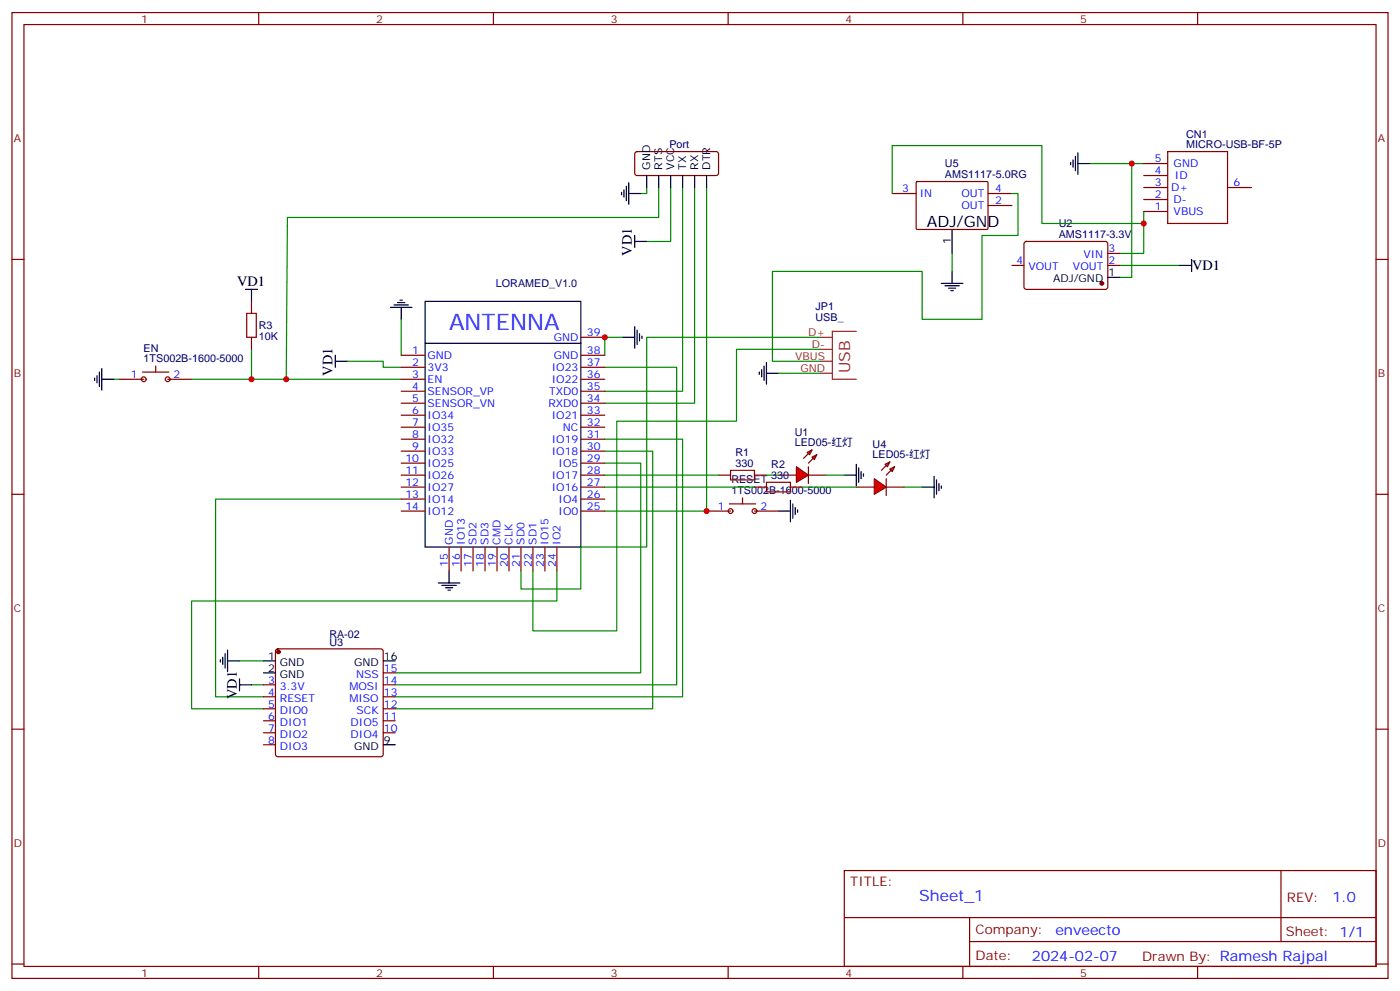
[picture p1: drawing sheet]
<svg xmlns="http://www.w3.org/2000/svg" width="412mm" height="292mm" viewBox="0 0 412 292" stroke-linecap="round" stroke-linejoin="round" font-family="sans-serif">
<g fill="none" stroke="#870000" stroke-width=".35">
<path d="M3.5 3.7h405.4v284.3h-405.4zM7.1 7.2h398.2v277.3h-398.2zM76.2 3.7v3.5M145.3 3.7v3.5M214.5 3.7v3.5M283.6 3.7v3.5M352.8 3.7v3.5M187.2 44.8l.5-.2 23.5 .1 .5 .6-.1 6-.6 .4-23.6-.1-.4-.6v-5.7zM336.9 48.2h7.1M336.9 58.7h7.1M336.9 55.2h7.1M336.9 51.7h7.1"/>
<path d="M344 44.6h17.6v21.2h-17.6zM361.6 55.2h7.1M3.5 76.4h3.6M298.1 78.1h3.5M301.9 71.3l.4-.2h23.6l.4 .7v13l-.7 .4-23.5-.1-.5-.6v-12.7zM326.3 78.1h3.5M326.3 74.6h3.5M336.9 62.3h7.1M405.3 76.4h3.6M171.1 99.3h7.1M35.3 111.7h7M42 109.5h7.7"/>
<path d="M45.9 107.8v1.7M49.4 111.7h7M118.2 111.7h7M118.2 104.6h7M118.2 108.1h7M118.2 115.2h7M118.2 118.7h7M171.1 111.7h7.1M171.1 104.6h7.1M171.1 108.1h7.1M171.1 115.2h7.1M171.1 118.7h7.1"/>
<path d="M118.2 122.2h7M118.2 125.8h7M118.2 129.3h7M118.2 132.8h7M118.2 136.3h7M118.2 139.9h7M171.1 122.2h7.1M171.1 125.8h7.1M171.1 129.3h7.1M171.1 132.8h7.1M171.1 136.3h7.1M171.1 139.9h7.1"/>
<path d="M229.3 139.9h5.3M237.8 133.2l1.4-.7-.7 1.4zM238.1 139.9h5.3M239.2 134.6l1.4-.7-.7 1.4zM239.2 132.5l-2.5 2.4M240.6 133.9l-2.5 2.4M3.5 145.5h3.6M118.2 143.4h7M118.2 146.9h7M118.2 150.5h7M171.1 143.4h7.1M171.1 146.9h7.1"/>
<path d="M171.1 150.5h7.1M208.1 150.5h7.1M214.8 148.3h7.8M218.7 146.6v1.7M222.2 150.5h7.1M405.3 145.5h3.6M132.3 161v7.1M135.8 161v7.1M139.3 161v7.1M142.9 161v7.1M146.4 161v7.1M149.9 161v7.1"/>
<path d="M153.5 161v7.1M157 161v7.1M160.5 161v7.1M164 161v7.1M81.4 191.2l.4-.2h30.4l.5 .2 .2 .5v30.4l-.2 .5-.5 .2h-30.4l-.5-.3-.2-.4v-30.4zM112.9 198.1h3.5M3.5 214.7h3.6M77.6 201.6h3.5M77.6 205.1h3.5M77.6 208.7h3.5M77.6 212.2h3.5M77.6 215.7h3.5"/>
<path d="M77.6 219.3h3.5M112.9 201.6h3.5M112.9 205.1h3.5M112.9 208.7h3.5M112.9 212.2h3.5M112.9 215.7h3.5M405.3 214.7h3.6M248.7 256.3h156.6v28.2h-156.6zM377.3 256.3v20.9M248.7 270.1h156.5M285.6 277.2h119.6M285.6 270.1v14.2"/>
<path d="M3.5 283.8h3.6M76.2 284.5v3.5M145.3 284.5v3.5M214.5 284.5v3.5M283.6 284.5v3.5M352.8 284.5v3.5M405.3 283.8h3.6"/>
<circle cx="42.3" cy="111.7" r=".71"/>
<circle cx="49.4" cy="111.7" r=".71"/>
<circle cx="215.2" cy="150.5" r=".71"/>
<circle cx="222.3" cy="150.5" r=".71"/>
</g>
<g fill="none" stroke="#008700" stroke-width=".35">
<path d="M190.5 55.2v1.8h-1.8M194 55.2v8.8h-109.3l-.4 47.7M197.6 55.2v15.9h-7.1M201.1 55.2v60h-22.9M204.6 55.2v63.5h-26.4M208.1 55.2v95.3h-29.9M321 48.2h15.9M333.4 48.2v33.5h-3.6M329.8 78.1h17.7M336.9 62.3v12.3h-7.1M118.2 94v10.6M183.4 99.3h-5.2v5.3"/>
<path d="M33.5 111.7h1.8M56.4 111.7h17.7M74.1 102.8v8.9h44.1M102.3 106.4h10.6v1.7h5.3M178.2 108.1h21.1v93.5h-82.9M178.2 129.3h22.9v75.8h-84.7M178.2 132.8h14.1v75.9h-75.9M178.2 136.3h10.5v61.8h-72.3M118.2 146.9h-54.7v58.2h14.1M164 168.1v8.8h-107.6v31.8h21.2M70.6 194.6h7M74.1 201.6h3.5"/>
</g>
<g fill="none" stroke="#000" stroke-width=".35">
<path d="M183.1 56.6v.7M183.8 55.9v2.1M184.5 54.9v4.2M185.2 57h3.5M185.2 53.8v6.3M190.5 51.7v3.5M194 51.7v3.5M197.6 51.7v3.5M201.1 51.7v3.5M204.6 51.7v3.5M208.1 51.7v3.5M315.4 47.8v.7"/>
<path d="M316.1 47.1v2.1M316.8 46v4.3M317.5 48.2h3.5M317.5 45v6.3M187 71.1h3.5M187 69.3v3.5M347.5 78.1h3.5M351 76.4v3.5M72.3 85.2h3.5M74.1 85.2v3.5M115 90.5h6.4M116.1 89.8h4.2"/>
<path d="M117.1 89.1h2.1M117.8 88.4h.7M118.2 90.5v3.5M125.2 88.7h45.9v72.3h-45.9zM183.4 99.3h3.6M187 96.1v6.4M187.7 97.2v4.2M188.4 98.2v2.2M189.1 99v.7M326.3 81.7h3.5M27.9 111.3v.7M28.6 110.6v2.1"/>
<path d="M29.3 109.5v4.3M30 111.7h3.5M30 108.5v6.3M98.8 106.4h3.5M98.8 104.6v3.5M125.2 101.1h45.9M229.3 150.5h3.5M232.8 147.3v6.3M233.5 148.3v4.3M234.2 149.4v2.1M234.9 150.1v.7M129.1 171.6h6.4"/>
<path d="M130.2 172.3h4.2M131.2 173h2.1M131.9 173.7h.7M132.3 168.1v3.5M64.9 194.2v.7M65.6 193.5v2.1M66.3 192.4v4.3M67 194.6h3.6M67 191.4v6.3M70.6 199.8v3.6M77.6 194.6h3.5M77.6 198.1h3.5"/>
<path d="M112.9 194.6h3.5M70.6 201.6h3.5M112.9 219.3h3.5"/>
</g>
<g fill="#870000" stroke="#870000" stroke-width=".35">
<circle cx="324.6" cy="83.4" r=".53"/>
<circle cx="82" cy="191.9" r=".53"/>
</g>
<path d="M234.6 137.4l3.5 2.5-3.5 2.1z" fill="#f00" stroke="#870000" stroke-width=".35"/>
<path d="M238.1 137.4v4.9M260.7 136.7l1.4-.7-.7 1.4zM262.1 138.1l1.4-.7-.7 1.4zM262.1 136l-2.5 2.5M263.5 137.4l-2.4 2.5M252.2 143.4h5.3M261.1 143.4h5.2" fill="none" stroke="#870000" stroke-width=".35"/>
<path d="M257.5 140.9l3.6 2.5-3.6 2.1z" fill="#f00" stroke="#870000" stroke-width=".35"/>
<path d="M262.8 57h7.1M269.9 53.6l.3-.2 20.7 .1 .1 .3v13.6l-.3 .2-20.7-.1-.1-.3zM291 57h7.1M291 60.5h7.1M74.1 88.7v3.6M74.1 99.3v3.5M211.7 139.9h3.5M222.2 139.9h3.6M222.2 143.4h3.6M232.8 143.4h3.6M261.1 140.9v5" fill="none" stroke="#870000" stroke-width=".35"/>
<g fill="none" stroke="#000" stroke-width=".35">
<path d="M280.5 67.6v7M280.5 79.9v3.5M277.3 83.4h6.3M278.3 84.1h4.3M279.4 84.8h2.1M280.1 85.5h.7M223.7 109.5v.7M224.4 108.8v2.1M225.1 107.8v4.2M225.8 109.9h3.5M225.8 106.7v6.4M248.7 139.9h3.5"/>
<path d="M252.2 136.7v6.4M252.9 137.8v4.2M253.6 138.8v2.1M254.4 139.5v.7M271.6 143.4h3.6M275.2 140.2v6.4M275.9 141.3v4.2M276.6 142.3v2.2M277.3 143.1v.7"/>
</g>
<path d="M262.8 57v-14.1h44.1v22.9h30M298.1 57h1.8v12.3h-10.6v24.7h-17.7v-14.1h-44.1v26.5h14.2M280.5 74.6v5.3M241.7 99.3h-51.2v61.7h-19.4v12.4h-17.6v-5.3M229.3 109.9h12.4M241.7 102.8h-24.7v21.2h-35.3v61.7h-24.7v-17.6M178.2 139.9h33.5M225.8 139.9h3.5M243.4 139.9h5.3M178.2 143.4h44M236.4 143.4h15.8M266.3 143.4h5.3" fill="none" stroke="#008700" stroke-width=".35"/>
<path d="M72.7 92.3h2.8v7h-2.8zM215.2 138.5h7v2.8h-7zM225.8 142h7v2.8h-7z" fill="none" stroke="#a10000" stroke-width=".35"/>
<path d="M241.7 99.3h3.5M252.2 97.5h-7v14.2h7M241.7 102.8h3.5M241.7 106.4h3.5M241.7 109.9h3.5" fill="none" stroke="#8c2424" stroke-width=".35"/>
<g fill="#c00">
<circle cx="333.4" cy="48.2" r=".88"/>
<circle cx="74.1" cy="111.7" r=".88"/>
<circle cx="84.3" cy="111.7" r=".88"/>
<circle cx="178.2" cy="99.3" r=".88"/>
<circle cx="208.1" cy="150.5" r=".88"/>
<circle cx="336.9" cy="65.8" r=".88"/>
</g>
<text font-size="6.7" fill="#00f" x="132.3" y="97.1">ANTENNA</text>
<text font-size="4.6" x="273" y="66.9">ADJ/GND</text>
<text font-size="4.6" fill="#8d2323" x="250.5" y="109.9" transform="rotate(-90 250.5 109.9)">USB</text>
<text font-size="4.6" fill="#00f" x="270.8" y="265.3">Sheet_1</text>
<g font-size="4.2">
<text x="186.1" y="75.3" transform="rotate(-90 186.1 75.3)">VD1</text>
<text x="351.2" y="79.6">VD1</text>
<text x="69.8" y="84.3">VD1</text>
<text x="97.9" y="110.6" transform="rotate(-90 97.9 110.6)">VD1</text>
<text x="69.7" y="205.8" transform="rotate(-90 69.7 205.8)">VD1</text>
</g>
<g font-size="4.2" fill="#00f">
<text x="392.5" y="265.6">1.0</text>
<text x="310.9" y="275.1">enveecto</text>
<text x="304" y="282.9">2024-02-07</text>
</g>
<g font-size="3.9" fill="#800">
<text x="250.5" y="260.9">TITLE:</text>
<text x="379.1" y="265.6">REV:</text>
<text x="287.4" y="275.1">Company:</text>
<text x="378.7" y="275.7">Sheet: 1/1</text>
<text x="287.4" y="282.8">Date:</text>
<text x="336.4" y="282.8">Drawn By: Ramesh Rajpal</text>
</g>
<g font-size="3.2" fill="#800">
<text x="41.6" y="6.7">1</text>
<text x="110.8" y="6.7">2</text>
<text x="179.9" y="6.7">3</text>
<text x="249.1" y="6.7">4</text>
<text x="318.2" y="6.7">5</text>
<text x="4.1" y="41.8">A</text>
<text x="405.9" y="41.8">A</text>
<text x="4.1" y="110.9">B</text>
<text x="405.9" y="110.9">B</text>
<text x="4.1" y="180.1">C</text>
<text x="405.9" y="180.1">C</text>
<text x="4.1" y="249.2">D</text>
<text x="405.9" y="249.2">D</text>
<text x="41.6" y="287.5">1</text>
<text x="110.8" y="287.5">2</text>
<text x="179.9" y="287.5">3</text>
<text x="249.1" y="287.5">4</text>
<text x="318.2" y="287.5">5</text>
</g>
<g font-size="3.2" fill="#000080">
<text x="349.4" y="40.5">CN1</text>
<text x="197.2" y="43.6">Port</text>
<text x="349.4" y="43.6">MICRO-USB-BF-5P</text>
<text x="278.4" y="52.3">AMS1117-5.0RG</text>
<text x="278.4" y="49.3">U5</text>
<text x="311.9" y="70">AMS1117-3.3V</text>
<text x="311.9" y="67">U2</text>
<text x="146.1" y="84.5">LORAMED_V1.0</text>
<text x="240.2" y="94.6">USB_</text>
<text x="240.2" y="91.3">JP1</text>
<text x="76.2" y="100.1">10K</text>
<text x="76.2" y="97">R3</text>
<text x="42.3" y="106.7">1TS002B-1600-5000</text>
<text x="42.3" y="103.5">EN</text>
<text x="234.1" y="131.4">LED05-红灯</text>
<text x="234.1" y="128.4">U1</text>
<text x="257.1" y="131.9">U4</text>
<text x="216.6" y="137.4">330</text>
<text x="216.6" y="134.3">R1</text>
<text x="227.2" y="137.9">R2</text>
<text x="257.1" y="134.9">LED05-红灯</text>
<text x="215.4" y="142.3">RESET</text>
<text x="227.2" y="140.9">330</text>
<text x="215.4" y="145.5">1TS002B-1600-5000</text>
<text x="97" y="187.9">RA-02</text>
<text x="97" y="190.3">U3</text>
</g>
<g font-size="3.2" fill="#00f">
<text x="340.2" y="47.8">5</text>
<text x="340.2" y="51.3">4</text>
<text x="345.7" y="49.2">GND</text>
<text x="346.1" y="52.7">ID</text>
<text x="265.7" y="56.6">3</text>
<text x="270.9" y="58">IN</text>
<text x="283.2" y="58">OUT</text>
<text x="293.2" y="56.6">4</text>
<text x="340.2" y="58.4">2</text>
<text x="340.2" y="54.9">3</text>
<text x="345" y="56.3">D+</text>
<text x="345.7" y="59.8">D-</text>
<text x="363.4" y="54.9">6</text>
<text x="283.2" y="61.6">OUT</text>
<text x="293.2" y="60.1">2</text>
<text x="340.2" y="61.9">1</text>
<text x="345.7" y="63.3">VBUS</text>
<text x="299.4" y="77.8">4</text>
<text x="319.1" y="76">VIN</text>
<text x="326.5" y="77.8">2</text>
<text x="326.5" y="74.3">3</text>
<text x="302.9" y="79.6">VOUT</text>
<text x="316.1" y="79.6">VOUT</text>
<text x="163.1" y="100.4">GND</text>
<text x="172.9" y="99">39</text>
<text x="121.5" y="104.2">1</text>
<text x="121.5" y="107.8">2</text>
<text x="125.9" y="105.7">GND</text>
<text x="163.1" y="105.7">GND</text>
<text x="172.9" y="107.8">37</text>
<text x="172.9" y="104.2">38</text>
<text x="38.6" y="111.3">1</text>
<text x="51.2" y="111.3">2</text>
<text x="121.5" y="111.3">3</text>
<text x="125.9" y="109.2">3V3</text>
<text x="125.9" y="112.7">EN</text>
<text x="162.5" y="112.7">IO22</text>
<text x="162.5" y="109.2">IO23</text>
<text x="172.9" y="111.3">36</text>
<text x="121.5" y="114.8">4</text>
<text x="121.5" y="118.4">5</text>
<text x="125.9" y="116.2">SENSOR_VP</text>
<text x="125.9" y="119.8">SENSOR_VN</text>
<text x="161.6" y="119.8">RXD0</text>
<text x="161.8" y="116.2">TXD0</text>
<text x="172.9" y="118.4">34</text>
<text x="172.9" y="114.8">35</text>
<text x="121.5" y="121.9">6</text>
<text x="121.5" y="125.4">7</text>
<text x="125.9" y="123.3">IO34</text>
<text x="162.5" y="123.3">IO21</text>
<text x="172.9" y="125.4">32</text>
<text x="172.9" y="121.9">33</text>
<text x="121.5" y="128.9">8</text>
<text x="125.9" y="126.8">IO35</text>
<text x="125.9" y="130.4">IO32</text>
<text x="162.5" y="130.4">IO19</text>
<text x="165.8" y="126.8">NC</text>
<text x="172.9" y="128.9">31</text>
<text x="119.4" y="136">10</text>
<text x="121.5" y="132.5">9</text>
<text x="125.9" y="133.9">IO33</text>
<text x="125.9" y="137.4">IO25</text>
<text x="162.5" y="133.9">IO18</text>
<text x="164.5" y="137.4">IO5</text>
<text x="172.9" y="136">29</text>
<text x="172.9" y="132.5">30</text>
<text x="119.4" y="139.5">11</text>
<text x="119.4" y="143.1">12</text>
<text x="125.9" y="140.9">IO26</text>
<text x="162.5" y="140.9">IO17</text>
<text x="172.9" y="143.1">27</text>
<text x="172.9" y="139.5">28</text>
<text x="119.4" y="146.6">13</text>
<text x="125.9" y="144.5">IO27</text>
<text x="125.9" y="148">IO14</text>
<text x="162.5" y="144.5">IO16</text>
<text x="164.5" y="148">IO4</text>
<text x="172.9" y="146.6">26</text>
<text x="119.4" y="150.1">14</text>
<text x="125.9" y="151.5">IO12</text>
<text x="164.5" y="151.5">IO0</text>
<text x="172.9" y="150.1">25</text>
<text x="211.4" y="150.1">1</text>
<text x="224" y="150.1">2</text>
<text x="133.3" y="160.3" transform="rotate(-90 133.3 160.3)">GND</text>
<text x="136.9" y="160.3" transform="rotate(-90 136.9 160.3)">IO13</text>
<text x="140.4" y="160.3" transform="rotate(-90 140.4 160.3)">SD2</text>
<text x="143.9" y="160.3" transform="rotate(-90 143.9 160.3)">SD3</text>
<text x="147.5" y="160.3" transform="rotate(-90 147.5 160.3)">CMD</text>
<text x="151" y="160.3" transform="rotate(-90 151 160.3)">CLK</text>
<text x="154.5" y="160.3" transform="rotate(-90 154.5 160.3)">SD0</text>
<text x="158" y="160.3" transform="rotate(-90 158 160.3)">SD1</text>
<text x="161.6" y="160.3" transform="rotate(-90 161.6 160.3)">IO15</text>
<text x="165.1" y="160.3" transform="rotate(-90 165.1 160.3)">IO2</text>
<text x="131.9" y="166.8" transform="rotate(-90 131.9 166.8)">15</text>
<text x="135.5" y="166.8" transform="rotate(-90 135.5 166.8)">16</text>
<text x="139" y="166.8" transform="rotate(-90 139 166.8)">17</text>
<text x="142.5" y="166.8" transform="rotate(-90 142.5 166.8)">18</text>
<text x="146" y="166.8" transform="rotate(-90 146 166.8)">19</text>
<text x="149.6" y="166.8" transform="rotate(-90 149.6 166.8)">20</text>
<text x="153.1" y="166.8" transform="rotate(-90 153.1 166.8)">21</text>
<text x="156.6" y="166.8" transform="rotate(-90 156.6 166.8)">22</text>
<text x="160.2" y="166.8" transform="rotate(-90 160.2 166.8)">23</text>
<text x="163.7" y="166.8" transform="rotate(-90 163.7 166.8)">24</text>
<text x="113.1" y="197.7">15</text>
<text x="78.9" y="201.3">3</text>
<text x="82.4" y="203">3.3V</text>
<text x="102.9" y="203">MOSI</text>
<text x="104.9" y="199.5">NSS</text>
<text x="113.1" y="201.3">14</text>
<text x="78.9" y="204.8">4</text>
<text x="78.9" y="208.3">5</text>
<text x="82.4" y="206.6">RESET</text>
<text x="102.9" y="206.6">MISO</text>
<text x="113.1" y="208.3">12</text>
<text x="113.1" y="204.8">13</text>
<text x="78.9" y="211.8">6</text>
<text x="78.9" y="215.4">7</text>
<text x="82.4" y="210.1">DIO0</text>
<text x="82.4" y="213.6">DIO1</text>
<text x="103.3" y="213.6">DIO5</text>
<text x="105" y="210.1">SCK</text>
<text x="113.1" y="215.4">10</text>
<text x="113.1" y="211.8">11</text>
<text x="78.9" y="218.9">8</text>
<text x="82.4" y="217.1">DIO2</text>
<text x="82.4" y="220.7">DIO3</text>
<text x="103.3" y="217.1">DIO4</text>
</g>
<g font-size="3.2">
<text x="191.6" y="49.9" transform="rotate(-90 191.6 49.9)">GND</text>
<text x="195.1" y="49.9" transform="rotate(-90 195.1 49.9)">RTS</text>
<text x="198.6" y="49.9" transform="rotate(-90 198.6 49.9)">VCC</text>
<text x="202.1" y="49.9" transform="rotate(-90 202.1 49.9)">TX</text>
<text x="205.7" y="49.9" transform="rotate(-90 205.7 49.9)">RX</text>
<text x="209.2" y="49.9" transform="rotate(-90 209.2 49.9)">DTR</text>
<text x="280.1" y="71.7" transform="rotate(-90 280.1 71.7)">1</text>
<text x="310.2" y="83.1">ADJ/GND</text>
<text x="326.5" y="81.3">1</text>
<text x="78.9" y="194.2">1</text>
<text x="78.9" y="197.7">2</text>
<text x="82.4" y="196">GND</text>
<text x="104.3" y="196">GND</text>
<text x="113.1" y="194.2">16</text>
<text x="82.4" y="199.5">GND</text>
<text x="104.3" y="220.7">GND</text>
<text x="113.1" y="218.9">9</text>
</g>
<g font-size="3.2" fill="#8d2323">
<text x="238" y="99">D+</text>
<text x="234.2" y="106">VBUS</text>
<text x="239.2" y="102.5">D-</text>
<text x="235.8" y="109.5">GND</text>
</g>
</svg>
